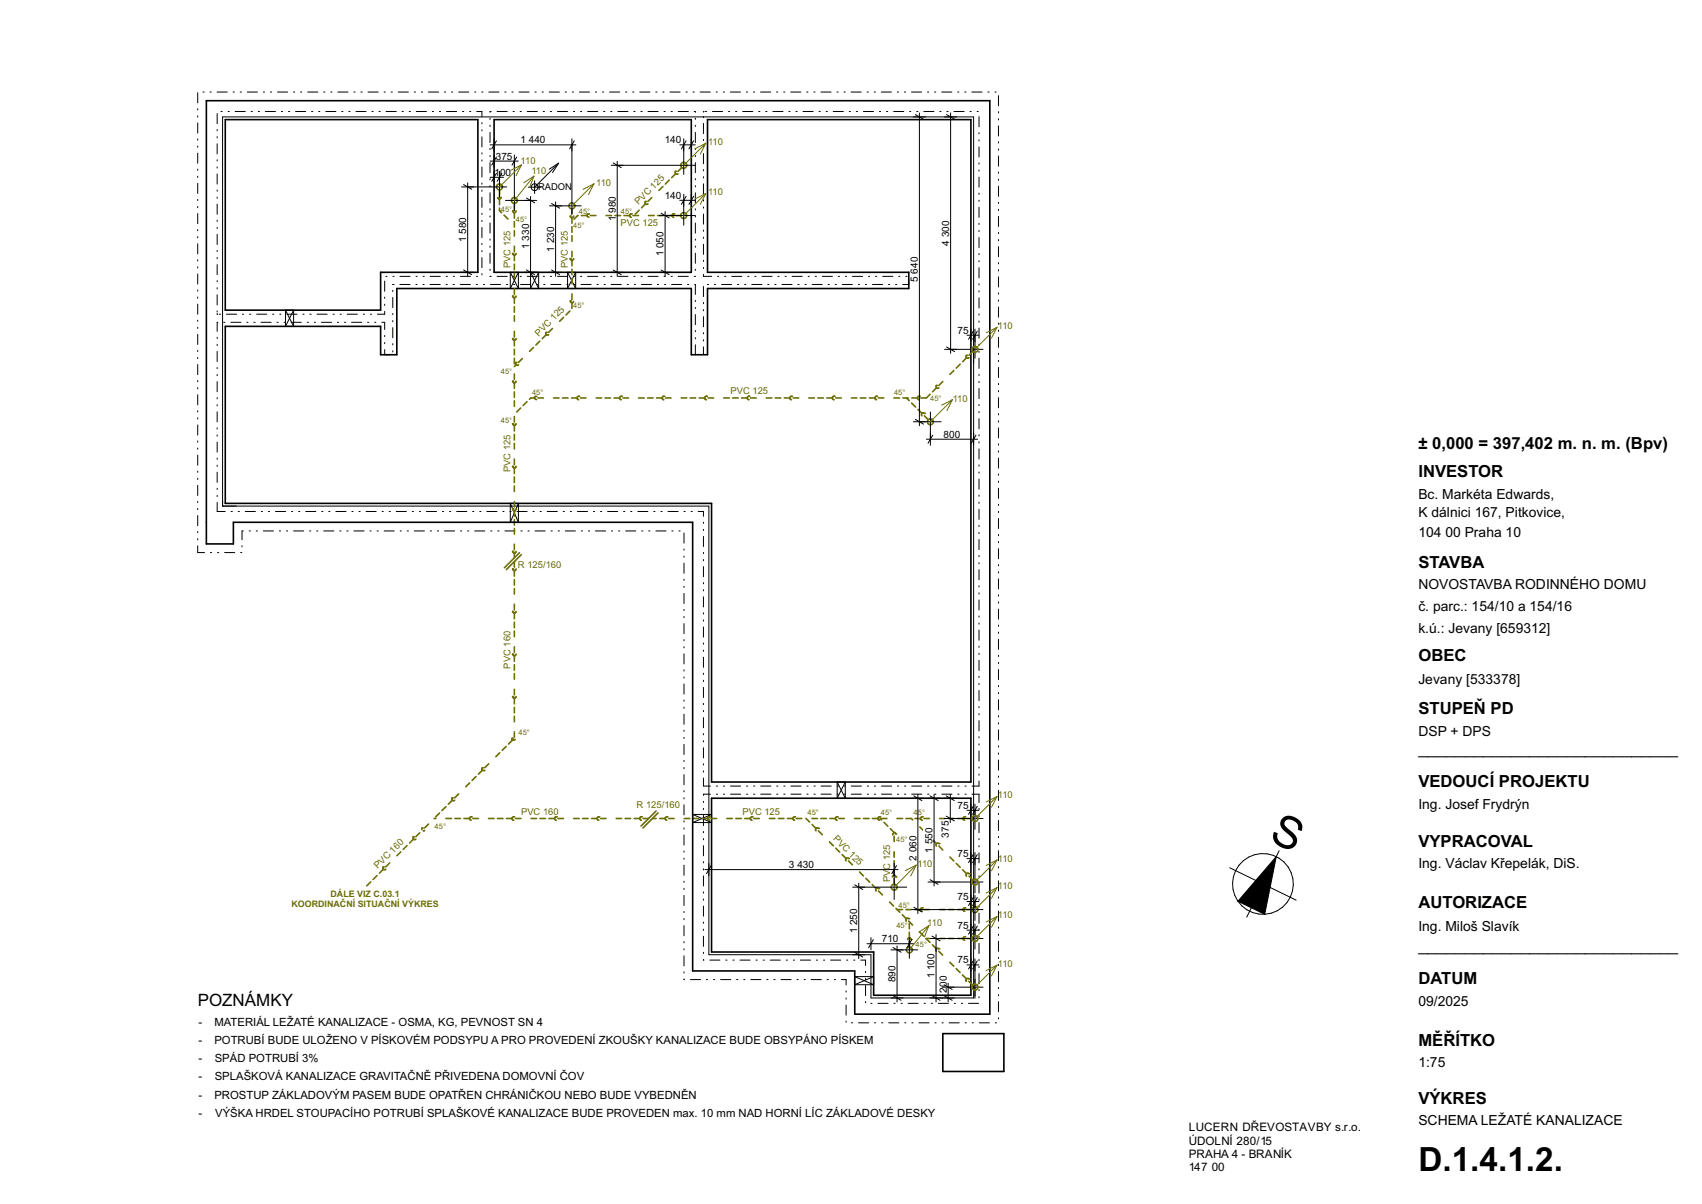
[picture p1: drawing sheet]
<svg xmlns="http://www.w3.org/2000/svg" width="420mm" height="297mm" viewBox="0 0 420 297" stroke-linecap="round" stroke-linejoin="round" font-family="sans-serif">
<g fill="none" stroke="#000" stroke-width=".25">
<path d="M303.5 214.1l16.4 7.9M314.9 211.3l-2.8 14.2-6.6-3.2zM315.6 209.9l-7.9 16.3"/>
<circle cx="311.7" cy="218.1" r="7.5"/>
</g>
<path d="M314.9 211.3l-2.8 14.2-6.6-3.2z" fill="#000"/>
<path d="M39.6 18.5h218.8v260h-218.8z" fill-rule="evenodd" fill="#fff"/>
<!-- layer: TZB - kanalizace -->
<g fill="none" stroke="#000" stroke-width=".25">
<path d="M48.8 22.9v2.5M48.8 26.8v.3M48.8 28.6v.3M48.8 30.3v2.5M48.8 34.3v.3M48.8 36v.3M48.8 37.8v2.5M50.1 22.7h.3M51.8 22.7h.3M53.6 22.7h2.5M53.6 28v2.5M53.6 32v.3"/>
<path d="M53.6 33.7v.3M53.6 35.5v2.5M53.6 39.4v.3M54.5 27.5h.3M54.9 28.8h185.4v217.4h-25.4v-10.7h-40v-110.7h-120zM56.3 27.5h.3M57.5 22.7h.3M58 27.5h2.5M59.3 22.7h.3M61 22.7h2.5M62 27.5h.3M63.7 27.5h.3"/>
<path d="M65 22.7h.3M65.5 27.5h2.5M66.7 22.7h.3M68.5 22.7h2.5M69.4 27.5h.3M71.2 27.5h.3M72.4 22.7h.3M72.9 27.5h2.5M74.2 22.7h.3M75.9 22.7h2.5M76.9 27.5h.3M78.6 27.5h.3"/>
<path d="M79.9 22.7h.3M80.4 27.5h2.5M81.6 22.7h.3M83.4 22.7h2.5M84.3 27.5h.3M86.1 27.5h.3M87.3 22.7h.3M87.8 27.5h2.5M89.1 22.7h.3M90.8 22.7h2.5M91.8 27.5h.3M93.5 27.5h.3"/>
<path d="M94.8 22.7h.3M95.3 27.5h2.5M96.5 22.7h.3M98.3 22.7h2.5M99.2 27.5h.3M101 27.5h.3M102.2 22.7h.3M102.7 27.5h2.5M104 22.7h.3M105.7 22.7h2.5M106.7 27.5h.3M108.4 27.5h.3"/>
<path d="M109.7 22.7h.3M110.2 27.5h2.5M111.4 22.7h.3M113.2 22.7h2.5M114.1 27.5h.3M115.9 27.5h.3M117.1 22.7h.3M117.6 27.5h1.3v1.3M118.9 22.7h.3M118.9 30.2v.3M118.9 32v.3M118.9 33.7v2.5"/>
<path d="M118.9 37.7v.3M118.9 39.4v.3M120.6 22.7h2.5M120.9 29.2v.3M120.9 30.9v.3M120.9 32.7v2.5M120.9 36.6v.3M120.9 38.4v.3M121.2 27.5h-.3v.2M122.7 27.5h2.5M124.6 22.7h.3M126.3 22.7h.3"/>
<path d="M126.6 27.5h.3M128.1 22.7h2.5M128.4 27.5h.3M130.1 27.5h2.5M132 22.7h.3M133.8 22.7h.3M134.1 27.5h.3M135.5 22.7h2.5M135.8 27.5h.3M137.6 27.5h2.5M139.5 22.7h.3M141.2 22.7h.3"/>
<path d="M141.5 27.5h.3M143 22.7h2.5M143.3 27.5h.3M145 27.5h2.5M146.9 22.7h.3M148.7 22.7h.3M149 27.5h.3M150.4 22.7h2.5M150.7 27.5h.3M152.5 27.5h2.5M154.4 22.7h.3M156.1 22.7h.3"/>
<path d="M156.4 27.5h.3M157.9 22.7h2.5M158.2 27.5h.3M159.9 27.5h2.5M161.8 22.7h.3M163.6 22.7h.3M163.9 27.5h.3M165.3 22.7h2.5M165.6 27.5h.3M167.4 27.5h2.5M169.3 22.7h.3M171 22.7h.3"/>
<path d="M171.3 27.5h.3v.2M171.6 29.2v.3M171.6 30.9v.3M171.6 32.7v2.5M171.6 36.6v.3M171.6 38.4v.3M172.8 22.7h2.5M173.6 28.7v.3M173.6 30.4v2.5M173.6 34.4v.3M173.6 36.1v.3M173.6 37.9v2.5"/>
<path d="M173.7 27.5l-.1 .2M174.1 27.5h.3M175.8 27.5h2.5M176.7 22.7h.3M178.5 22.7h.3M179.8 27.5h.3M180.2 22.7h2.5M181.5 27.5h.3M183.3 27.5h2.5M184.2 22.7h.3M185.9 22.7h.3M187.2 27.5h.3"/>
<path d="M187.7 22.7h2.5M189 27.5h.3M190.7 27.5h2.5M191.6 22.7h.3M193.4 22.7h.3M194.7 27.5h.3M195.1 22.7h2.5M196.4 27.5h.3M198.2 27.5h2.5M199.1 22.7h.3M200.8 22.7h.3M202.1 27.5h.3"/>
<path d="M202.6 22.7h2.5M203.9 27.5h.3M205.6 27.5h2.5M206.5 22.7h.3M208.3 22.7h.3M209.6 27.5h.3M210 22.7h2.5M211.3 27.5h.3M213.1 27.5h2.5M214 22.7h.3M215.7 22.7h.3M217 27.5h.3"/>
<path d="M217.5 22.7h2.5M218.8 27.5h.3M220.5 27.5h2.5M221.4 22.7h.3M223.2 22.7h.3M224.5 27.5h.3M224.9 22.7h2.5M226.2 27.5h.3M228 27.5h2.5M228.9 22.7h.3M230.6 22.7h.3M231.9 27.5h.3"/>
<path d="M232.4 22.7h2.5M233.7 27.5h.3M235.4 27.5h2.5M236.3 22.7h.3M238.1 22.7h.3M239.4 27.5h.3M239.8 22.7h2.5M241.1 27.5h.3M241.6 28.8v2.5M241.6 32.7v.3M241.6 34.5v.3M241.6 36.2v2.5"/>
<path d="M243.8 22.7h.3M245.5 22.7h.3M246.4 23.6v2.5M246.4 27.5v.3M246.4 29.3v.3M246.4 31v2.5M246.4 35v.3M246.4 36.7v.3M246.4 38.5v2.5M48.8 41.7v.3M48.8 43.5v.3M48.8 45.2v2.5"/>
<path d="M48.8 49.2v.3M48.8 50.9v.3M48.8 52.7v2.5M48.8 56.6v.3M48.8 58.4v.3M53.6 41.2v.3M53.6 42.9v2.5M53.6 46.9v.3M53.6 48.6v.3M53.6 50.4v2.5M53.6 54.3v.3M53.6 56.1v.3"/>
<path d="M53.6 57.8v2.5M118.9 41.2v2.5M118.9 45.1v.3M118.9 46.9v.3M118.9 48.6v2.5M118.9 52.6v.3M118.9 54.3v.3M118.9 56.1v2.5M120.9 40.1v2.5M120.9 44.1v.3M120.9 45.8v.3M120.9 47.6v2.5"/>
<path d="M120.9 51.5v.3M120.9 53.3v.3M120.9 55v2.5M120.9 59v.3M130.3 46.2h3.2M131.9 44.6v3.1M137.8 40.3l-5.9 5.9M137.8 40.3l-2.3 1.4M137.8 40.3l-1.5 2.3M171.6 40.1v2.5M171.6 44.1v.3M171.6 45.8v.3"/>
<path d="M171.6 47.6v2.5M171.6 51.5v.3M171.6 53.3v.3M171.6 55v2.5M171.6 59v.3M173.6 41.8v.3M173.6 43.6v.3M173.6 45.3v2.5M173.6 49.3v.3M173.6 51v.3M173.6 52.8v2.5M173.6 56.7v.3"/>
<path d="M173.6 58.5v.3M241.6 40.2v.3M241.6 41.9v.3M241.6 43.7v2.5M241.6 47.6v.3M241.6 49.4v.3M241.6 51.1v2.5M241.6 55.1v.3M241.6 56.8v.3M241.6 58.6v2.5M246.4 42.4v.3M246.4 44.2v.3"/>
<path d="M246.4 45.9v2.5M246.4 49.9v.3M246.4 51.6v.3M246.4 53.4v2.5M246.4 57.3v.3M246.4 59.1v.3M48.8 60.1v2.5M48.8 64.1v.3M48.8 65.8v.3M48.8 67.6v2.5M48.8 71.5v.3M48.8 73.3v.3"/>
<path d="M48.8 75v2.5M48.8 79v.3M53.6 77.4l.1 .1M53.6 79.5h.2M53.6 61.8v.3M53.6 63.5v.3M53.6 65.3v2.5M53.6 69.2v.3M53.6 71v.3M53.6 72.7v2.5M53.6 76.7v.3M54.1 77.5h.3"/>
<path d="M55.2 79.5h.3M55.9 77.5h2.5M57 79.5h2.5M59.8 77.5h.3M60.9 79.5h.3M61.6 77.5h.3M62.7 79.5h.3M63.3 77.5h2.5M64.4 79.5h2.5M67.3 77.5h.3M68.4 79.5h.3M69 77.5h.3"/>
<path d="M70.1 79.5h.3M70.5 76.5h2M70.5 76.5v4M70.5 76.5l2 4M70.8 77.5h2.5M71.9 79.5h2.5M72.5 76.5v4M72.5 76.5l-2 4M74.7 77.5h.3M75.8 79.5h.3M76.5 77.5h.3M77.6 79.5h.3"/>
<path d="M78.2 77.5h2.5M79.3 79.5h2.5M82.2 77.5h.3M83.3 79.5h.3M83.9 77.5h.3M85 79.5h.3M85.7 77.5h2.5M86.8 79.5h2.5M89.6 77.5h.3M90.7 79.5h.3M91.4 77.5h.3M92.5 79.5h.3"/>
<path d="M94.2 79.5h.7v1.8M94.9 76.8v.7h-1.8M94.9 69.3v2.5M94.9 73.3v.3M94.9 75v.3M95.2 68.2h.3M96.9 70.2h.1M96.9 70.2h.3M96.9 71.6v.3M96.9 73.4v2.5M96.9 77.3v.3M96.9 79.1v.3"/>
<path d="M96.9 68.2h.3M98.7 70.2h2.5M98.7 68.2h2.5M102.6 70.2h.3M102.6 68.2h.3M104.4 70.2h.3M104.4 68.2h.3M106.1 70.2h2.5M106.1 68.2h2.5M110.1 70.2h.3M110.1 68.2h.3M111.8 70.2h.3"/>
<path d="M111.8 68.2h.3M113.6 70.2h2.5M113.6 68.2h2.5M117.5 70.2h.3M117.5 68.2h.3M118.9 60v.3M118.9 61.8v.3M118.9 63.5v2.5M118.9 67.5v.3M119.3 70.2h.3M120.9 68.2h.3M120.9 60.7v.3"/>
<path d="M120.9 62.5v2.5M120.9 66.4v.3M120.9 68.2h.1M121 70.2h2.5M122.7 68.2h2.5M125 70.2h.3M125.9 67.2v4M125.9 67.2h2M125.9 71.2h2M125.9 67.2l2 4M126.6 68.2h.3M126.7 70.2h.3"/>
<path d="M127.9 67.2v4M127.9 67.2l-2 4M128.4 68.2h.3M128.5 70.2h2.5M130.1 68.2h2.5M130.9 67.2h2M130.9 71.2h2M130.9 67.2v4M130.9 67.2l2 4M132.4 70.2h.3M132.9 67.2v4M132.9 67.2l-2 4"/>
<path d="M134.1 68.2h.3M134.2 70.2h.3M135.8 68.2h.3M135.9 70.2h2.5M137.6 68.2h2.5M139.9 70.2h.3M140.1 67.2h2M140.1 71.2h2M140.1 67.2v4M140.1 67.2l2 4M141.5 68.2h.3M141.6 70.2h.3"/>
<path d="M142.1 67.2v4M142.1 67.2l-2 4M143.3 68.2h.3M143.4 70.2h2.5M145 68.2h2.5M147.3 70.2h.3M149 68.2h.3M149.1 70.2h.3M150.7 68.2h.3M150.8 70.2h2.5M152.5 68.2h2.5M154.8 70.2h.3"/>
<path d="M156.4 68.2h.3M156.5 70.2h.3M158.2 68.2h.3M158.3 70.2h2.5M159.9 68.2h2.5M162.2 70.2h.3M163.9 68.2h.3M164 70.2h.3M165.6 68.2h.3M165.7 70.2h2.5M167.4 68.2h2.5M169.7 70.2h.3"/>
<path d="M171.3 68.2h.3M171.4 70.2h.2v2.4M171.6 60.7v.3M171.6 62.5v2.5M171.6 66.4v.3M171.6 68.2h.1M171.6 74.1v.3M171.6 75.8v.3M171.6 77.6v2.5M173.6 60.2v2.5M173.6 64.2v.3M173.6 65.9v.3"/>
<path d="M173.6 67.7v.5h2M173.6 70.7v2.5M173.6 74.6v.3M173.6 76.4v.3M173.6 78.1v2.5M174.5 70.2h.3M176.3 70.2h.3M177.1 68.2h.3M178 70.2h2.5M178.8 68.2h.3M180.6 68.2h2.5M182 70.2h.3"/>
<path d="M183.7 70.2h.3M184.5 68.2h.3M185.5 70.2h2.5M186.3 68.2h.3M188 68.2h2.5M189.4 70.2h.3M191.2 70.2h.3M192 68.2h.3M192.9 70.2h2.5M193.7 68.2h.3M195.5 68.2h2.5M196.9 70.2h.3"/>
<path d="M198.6 70.2h.3M199.4 68.2h.3M200.4 70.2h2.5M201.2 68.2h.3M202.9 68.2h2.5M204.3 70.2h.3M206.1 70.2h.3M206.9 68.2h.3M207.8 70.2h2.5M208.6 68.2h.3M210.4 68.2h2.5M211.8 70.2h.3"/>
<path d="M213.5 70.2h.3M214.3 68.2h.3M215.3 70.2h2.5M216.1 68.2h.3M217.8 68.2h2.5M219.2 70.2h.3M221 70.2h.3M221.8 68.2h.3M223.5 68.2h.3M224.3 69.2v1h-1.6M241.6 62.5v.3M241.6 64.3v.3"/>
<path d="M241.6 66v2.5M241.6 70v.3M241.6 71.7v.3M241.6 73.5v2.5M241.6 77.4v.3M241.6 79.2v.3M246.4 60.8v2.5M246.4 64.8v.3M246.4 66.5v.3M246.4 68.3v2.5M246.4 72.2v.3M246.4 74v.3"/>
<path d="M246.4 75.7v2.5M246.4 79.7v.3M48.8 80.7v.3M48.8 82.5v2.5M48.8 86.4v.3M48.8 88.2v.3M48.8 89.9v2.5M48.8 93.9v.3M48.8 95.6v.3M48.8 97.4v2.5M70.5 80.5h2M94.9 82.7v.3"/>
<path d="M94.9 84.5v.3M94.9 86.2v1.3h1.3M96.9 80.8v2.5M96.9 84.8v.3M96.9 86.5v.3M171.6 81.5v.3M171.6 83.3v.3M171.6 85v2.5M173.6 82.1v.3M173.6 83.8v.3M173.6 85.6v1.9M241.6 80.9v2.5"/>
<path d="M241.6 84.9v.3M241.6 86.6v.3M241.6 88.4v2.5M241.6 92.3v.3M241.6 94.1v.3M241.6 95.8v2.5M241.6 99.8v.3M246.4 81.4v.3M246.4 83.2v2.5M246.4 87.1v.3M246.4 88.9v.3M246.4 90.6v2.5"/>
<path d="M246.4 94.6v.3M246.4 96.3v.3M246.4 98.1v2.5M48.8 101.3v.3M48.8 103.1v.3M48.8 104.8v2.5M48.8 108.8v.3M48.8 110.5v.3M48.8 112.3v2.5M48.8 116.2v.3M48.8 118v.3M48.8 119.7v2.5"/>
<path d="M241.6 101.5v.3M241.6 103.3v2.5M241.6 107.2v.3M241.6 109v.3M241.6 110.7v2.5M241.6 114.7v.3M241.6 116.4v.3M241.6 118.2v2.5M246.4 102v.3M246.4 103.8v.3M246.4 105.5v2.5M246.4 109.5v.3"/>
<path d="M246.4 111.2v.3M246.4 113v2.5M246.4 116.9v.3M246.4 118.7v.3M48.8 123.7v.3M48.8 125.4v.3M48.8 127.2v2.5M48.8 131.1v.3M48.8 132.9v.3M48.8 134.6v1.7h1.7M51.9 136.3h.3M53.6 126.2h2"/>
<path d="M53.7 136.3h.3M55.4 136.3h2.5M57 126.2h.3M58.8 126.2h.3M59.4 136.3h.3M59.7 134.6v.3M60 131h-.3v2.2M60.5 126.2h2.5M61.5 131h.3M63.2 131h.3M64.5 126.2h.3M65 131h2.5"/>
<path d="M66.2 126.2h.3M68 126.2h2.5M68.9 131h.3M70.7 131h.3M71.9 126.2h.3M72.4 131h2.5M73.7 126.2h.3M75.4 126.2h2.5M76.4 131h.3M78.1 131h.3M79.4 126.2h.3M79.9 131h2.5"/>
<path d="M81.1 126.2h.3M82.9 126.2h2.5M83.8 131h.3M85.6 131h.3M86.8 126.2h.3M87.3 131h2.5M88.6 126.2h.3M90.3 126.2h2.5M91.3 131h.3M93 131h.3M94.3 126.2h.3M94.8 131h2.5"/>
<path d="M96 126.2h.3M97.8 126.2h2.5M98.7 131h.3M100.5 131h.3M101.7 126.2h.3M102.2 131h2.5M103.5 126.2h.3M105.2 126.2h2.5M106.2 131h.3M107.9 131h.3M109.2 126.2h.3M109.7 131h2.5"/>
<path d="M110.9 126.2h.3M112.7 126.2h2.5M113.6 131h.3M115.4 131h.3M116.6 126.2h.3M117.1 131h2.5M118.4 126.2h.3M120.1 126.2h2.5M121.1 131h.3M122.8 131h.3M124.1 126.2h.3M124.6 131h2.5"/>
<path d="M125.8 126.2h.3M125.9 124.2h2M125.9 124.2v4.6M125.9 128.8h2M125.9 124.2l2 4.6M127.6 126.2h2.5M127.9 124.2v4.6M127.9 124.2l-2 4.6M128.5 131h.3M130.3 131h.3M131.5 126.2h.3M132 131h2.5"/>
<path d="M133.3 126.2h.3M135 126.2h2.5M136 131h.3M137.7 131h.3M139 126.2h.3M139.5 131h2.5M140.7 126.2h.3M142.5 126.2h2.5M143.4 131h.3M145.2 131h.3M146.4 126.2h.3M146.9 131h2.5"/>
<path d="M148.2 126.2h.3M149.9 126.2h2.5M150.9 131h.3M152.6 131h.3M153.9 126.2h.3M154.4 131h2.5M155.6 126.2h.3M157.4 126.2h2.5M158.3 131h.3M160.1 131h.3M161.3 126.2h.3M161.8 131h2.5"/>
<path d="M163.1 126.2h.3M164.8 126.2h2.5M165.8 131h.3M167.5 131h.3M168.8 126.2h.3M168.8 131.5v2.5M168.8 135.4v.3M168.8 137.2v.3M168.8 138.9v2.5M170.5 126.2h.3M172.3 126.2h1.3v1.2M173.6 128.8v.3"/>
<path d="M173.6 130.6v.3M173.6 132.3v2.5M173.6 136.3v.3M173.6 138v.3M173.6 139.8v2.5M241.6 122.1v.3M241.6 123.9v.3M241.6 125.6v2.5M241.6 129.6v.3M241.6 131.3v.3M241.6 133.1v2.5M241.6 137v.3"/>
<path d="M241.6 138.8v.3M246.4 120.4v2.5M246.4 124.4v.3M246.4 126.1v.3M246.4 127.9v2.5M246.4 131.8v.3M246.4 133.6v.3M246.4 135.3v2.5M246.4 139.3v.3M168.8 142.9v.3M168.8 144.6v.3M168.8 146.4v2.5"/>
<path d="M168.8 150.3v.3M168.8 152.1v.3M168.8 153.8v2.5M168.8 157.8v.3M168.8 159.5v.3M173.6 143.7v.3M173.6 145.5v.3M173.6 147.2v2.5M173.6 151.2v.3M173.6 152.9v.3M173.6 154.7v2.5M173.6 158.6v.3"/>
<path d="M241.6 140.5v2.5M241.6 144.5v.3M241.6 146.2v.3M241.6 148v2.5M241.6 151.9v.3M241.6 153.7v.3M241.6 155.4v2.5M241.6 159.4v.3M246.4 141v.3M246.4 142.8v2.5M246.4 146.7v.3M246.4 148.5v.3"/>
<path d="M246.4 150.2v2.5M246.4 154.2v.3M246.4 155.9v.3M246.4 157.7v2.5M168.8 161.3v2.5M168.8 165.2v.3M168.8 167v.3M168.8 168.7v2.5M168.8 172.7v.3M168.8 174.4v.3M168.8 176.2v2.5M173.6 160.4v.3"/>
<path d="M173.6 162.1v2.5M173.6 166.1v.3M173.6 167.8v.3M173.6 169.6v2.5M173.6 173.5v.3M173.6 175.3v.3M173.6 177v2.5M241.6 161.1v.3M241.6 162.9v2.5M241.6 166.8v.3M241.6 168.6v.3M241.6 170.3v2.5"/>
<path d="M241.6 174.3v.3M241.6 176v.3M241.6 177.8v2.5M246.4 161.6v.3M246.4 163.4v.3M246.4 165.1v2.5M246.4 169.1v.3M246.4 170.8v.3M246.4 172.6v2.5M246.4 176.5v.3M246.4 178.3v.3M168.8 180.1v.3"/>
<path d="M168.8 181.9v.3M168.8 183.6v2.5M168.8 187.6v.3M168.8 189.3v.3M168.8 191.1v2.5M168.8 195v.3M168.8 196.8v.3M168.8 198.5v2.5M173.6 181v.3M173.6 182.7v.3M173.6 184.5v2.5M173.6 188.4v.3"/>
<path d="M173.6 190.2v.3M173.6 191.9v2h1.7M173.6 197.7v.3M173.6 199.4v.3M175.3 195.9h-1.7v.3M176.8 193.9h.3M176.8 195.9h.3M178.5 193.9h.3M178.5 195.9h.3M180.3 193.9h2.5M180.3 195.9h2.5M184.2 193.9h.3"/>
<path d="M184.2 195.9h.3M186 193.9h.3M186 195.9h.3M187.7 193.9h2.5M187.7 195.9h2.5M191.7 193.9h.3M191.7 195.9h.3M193.4 193.9h.3M193.4 195.9h.3M195.2 193.9h2.5M195.2 195.9h2.5M199.1 193.9h.3"/>
<path d="M199.1 195.9h.3M200.9 193.9h.3M200.9 195.9h.3M202.6 193.9h2.5M202.6 195.9h2.5M206.6 193.9h.3M206.6 195.9h.3M206.6 192.9v4M206.6 192.9h2M206.6 196.9h2M206.6 192.9l2 4M208.3 193.9h.3"/>
<path d="M208.3 195.9h.3M208.6 192.9v4M208.6 192.9l-2 4M210.1 193.9h2.5M210.1 195.9h2.5M214 193.9h.3M214 195.9h.3M215.8 193.9h.3M215.8 195.9h.3M217.5 193.9h2.5M217.5 195.9h2.5M221.5 193.9h.3"/>
<path d="M221.5 195.9h.3M223.2 193.9h.3M223.2 195.9h.3M225 193.9h2.5M225 195.9h2.5M228.9 193.9h.3M228.9 195.9h.3M230.7 193.9h.3M230.7 195.9h.3M232.4 193.9h2.5M232.4 195.9h2.5M236.4 193.9h.3"/>
<path d="M236.4 195.9h.3M238.1 193.9h.3M238.1 195.9h.3M239.9 195.9h1.7v2.1M241.6 192.7v1.2h-1.7M241.6 181.7v.3M241.6 183.5v.3M241.6 185.2v2.5M241.6 189.2v.3M241.6 190.9v.3M241.6 199.4v.3M246.4 180v2.5"/>
<path d="M246.4 184v.3M246.4 185.7v.3M246.4 187.5v2.5M246.4 191.4v.3M246.4 193.2v.3M246.4 194.9v2.5M246.4 198.9v.3M168.8 202.5v.3M168.8 204.2v.3M168.8 206v2.5M168.8 209.9v.3M168.8 211.7v.3"/>
<path d="M168.8 213.4v2.5M168.8 217.4v.3M168.8 219.1v.3M170.9 202.9h4.7M170.9 200.9h4.7M170.9 200.9v2M170.9 200.9l4.7 2M173.6 201.2v2.5M173.6 205.1v.3M173.6 206.9v.3M173.6 208.6v2.5M173.6 212.6v.3"/>
<path d="M173.6 214.3v.3M173.6 216.1v2.5M175.6 200.9v2M175.6 200.9l-4.7 2M241.6 201.2v.3M241.6 202.9v2.5M241.6 206.9v.3M241.6 208.6v.3M241.6 210.4v2.5M241.6 214.3v.3M241.6 216.1v.3M241.6 217.8v2.5"/>
<path d="M246.4 200.6v.3M246.4 202.4v2.5M246.4 206.3v.3M246.4 208.1v.3M246.4 209.8v2.5M246.4 213.8v.3M246.4 215.5v.3M246.4 217.3v2.5M168.8 220.9v2.5M168.8 224.8v.3M168.8 226.6v.3M168.8 228.3v2.5"/>
<path d="M168.8 232.3v.3M168.8 234v.3M168.8 235.8v2.5M168.8 239.7v.3M173.6 220v.3M173.6 221.8v.3M173.6 223.5v2.5M173.6 227.5v.3M173.6 229.2v.3M173.6 231v2.5M173.6 234.9v.3M173.6 236.7l.1 .1"/>
<path d="M175.2 236.8h2.5M179.1 236.8h.3M180.9 236.8h.3M182.6 236.8h2.5M186.6 236.8h.3M188.3 236.8h.3M190.1 236.8h2.5M194 236.8h.3M195.8 236.8h.3M197.5 236.8h2.5M201.5 236.8h.3M203.2 236.8h.3"/>
<path d="M205 236.8h2.5M208.9 236.8h.3M210.7 236.8h.3M212.4 236.8h1.2v1.4M213.6 239.6v.3M241.6 221.8v.3M241.6 223.5v.3M241.6 225.3v2.5M241.6 229.2v.3M241.6 231v.3M241.6 232.7v2.5M241.6 236.7v.3"/>
<path d="M241.6 238.4v.3M246.4 221.2v.3M246.4 223v.3M246.4 224.7v2.5M246.4 228.7v.3M246.4 230.4v.3M246.4 232.2v2.5M246.4 236.1v.3M246.4 237.9v.3M246.4 239.6v2.5M168.8 241.5l.1 .1M170.4 241.6h2.5"/>
<path d="M174.3 241.6h.3M176.1 241.6h.3M177.8 241.6h2.5M181.8 241.6h.3M183.5 241.6h.3M185.3 241.6h2.5M189.2 241.6h.3M191 241.6h.3M192.7 241.6h2.5M196.7 241.6h.3M198.4 241.6h.3M200.2 241.6h2.5"/>
<path d="M204.1 241.6h.3M205.9 241.6h.3M207.6 241.6h1.2v1.4M208.8 244.4v.3M208.8 246.2v.3M208.8 247.9v2.5M208.8 251.9v.3M210.1 252.3h.3M210.9 242.9h4.7M210.9 240.9h4.7M210.9 240.9v2M210.9 240.9l4.7 2"/>
<path d="M211.9 252.3h2.5M213.6 241.4v.3M213.6 243.1v2.5M213.6 247.1v.3M214.9 247.5h.3M215.6 240.9v2M215.6 240.9l-4.7 2M215.8 252.3h.3M216.6 247.5h2.5M217.6 252.3h.3M219.3 252.3h2.5M220.6 247.5h.3"/>
<path d="M222.3 247.5h.3M223.3 252.3h.3M224.1 247.5h2.5M225 252.3h.3M226.8 252.3h2.5M228 247.5h.3M229.8 247.5h.3M230.7 252.3h.3M231.5 247.5h2.5M232.5 252.3h.3M234.2 252.3h2.5M235.5 247.5h.3"/>
<path d="M237.2 247.5h.3M238.2 252.3h.3M239 247.5h2.5M239.9 252.3h.3M241.6 240.2v2.5M241.6 244.1v.3M241.6 245.9v.3M241.7 252.3h2.5M245.6 252.3h.3M246.4 243.6v.3M246.4 245.3v.3M246.4 247.1v2.5"/>
<path d="M246.4 251v.3"/>
<circle cx="131.9" cy="46.2" r=".84"/>
</g>
<g fill="none" stroke="#6d6f03" stroke-width=".4">
<path d="M123.3 46.9v1.4M123.3 49.1v1.4M123.3 51.3v.6"/>
<circle cx="123.3" cy="46.1" r=".73"/>
<circle cx="126.9" cy="49.4" r=".73"/>
<circle cx="141.1" cy="50.8" r=".73"/>
<circle cx="168.7" cy="53.2" r=".73"/>
<circle cx="168.7" cy="40.8" r=".73"/>
<circle cx="229.6" cy="104" r=".73"/>
<circle cx="220.7" cy="218.8" r=".73"/>
<circle cx="224.4" cy="234.3" r=".73"/>
<circle cx="240.6" cy="224.4" r=".73"/>
</g>
<path d="M55.6 29.5h62.3v37.7h-24v9.3h-38.3zM121.9 29.5h48.7v37.7h-48.7zM55.6 80.5h38.3v7h4v-16.3h72.7v16.3h4v-16.3h49.7v-4h-49.7v-37.7h65v163.4h-64v-68.7h-120zM175.6 196.9h64v48.6h-24v-10.7h-40zM232.7 255h15v9.3h-15z" fill="none" stroke="#000" stroke-width=".4"/>
<circle cx="122.9" cy="48.7" r=".2" fill="#6d6f03"/>
<path d="M123.3 51.9l.5 .6M123.7 48.6l-.3 .5h-.3l-.2-.4M124.4 53.1l1 .9M160.1 53.2h1.3M162.3 53.2h1.3M164.5 53.2h1.3M166.7 53.2h1.4" fill="none" stroke="#6d6f03" stroke-width=".4"/>
<circle cx="166.3" cy="52.7" r=".2" fill="#6d6f03"/>
<path d="M149.6 53.2h1.3M151.8 53.2h1.3M154 53.2h1.3M156.2 53.2h1.4M166.3 52.7l-.4 .3v.3l.4 .3" fill="none" stroke="#6d6f03" stroke-width=".4"/>
<circle cx="155.8" cy="52.7" r=".2" fill="#6d6f03"/>
<path d="M142.6 53.2h.1M143.5 53.2h1.3M145.7 53.2h1.4M155.8 52.7l-.4 .3v.3l.4 .3" fill="none" stroke="#6d6f03" stroke-width=".4"/>
<circle cx="145.2" cy="52.8" r=".2" fill="#6d6f03"/>
<path d="M142.6 53.2l-1 .9M145.2 52.8l-.4 .2 .1 .3 .4 .3M220.6 98.2h1.4M222.8 98.2h1.4M225 98.2h1.4M227.2 98.2h1.4" fill="none" stroke="#6d6f03" stroke-width=".4"/>
<circle cx="226.8" cy="97.7" r=".2" fill="#6d6f03"/>
<path d="M210.1 98.2h1.4M212.3 98.2h1.4M214.5 98.2h1.4M216.7 98.2h1.4M226.8 97.7l-.4 .3v.3l.4 .3" fill="none" stroke="#6d6f03" stroke-width=".4"/>
<circle cx="216.3" cy="97.7" r=".2" fill="#6d6f03"/>
<path d="M199.6 98.2h1.4M201.8 98.2h1.4M204 98.2h1.4M206.2 98.2h1.4M216.3 97.7l-.4 .3v.3l.4 .3" fill="none" stroke="#6d6f03" stroke-width=".4"/>
<circle cx="205.8" cy="97.7" r=".2" fill="#6d6f03"/>
<path d="M189.1 98.2h1.4M191.3 98.2h1.4M193.5 98.2h1.4M195.7 98.2h1.4M205.8 97.7l-.4 .3v.3l.4 .3" fill="none" stroke="#6d6f03" stroke-width=".4"/>
<circle cx="195.3" cy="97.7" r=".2" fill="#6d6f03"/>
<path d="M178.6 98.2h1.4M180.8 98.2h1.4M183 98.2h1.4M185.2 98.2h1.4M195.3 97.7l-.4 .3v.3l.4 .3" fill="none" stroke="#6d6f03" stroke-width=".4"/>
<circle cx="184.8" cy="97.7" r=".2" fill="#6d6f03"/>
<path d="M168.1 98.2h1.4M170.3 98.2h1.4M172.5 98.2h1.4M174.7 98.2h1.4M184.8 97.7l-.4 .3v.3l.4 .3" fill="none" stroke="#6d6f03" stroke-width=".4"/>
<circle cx="174.3" cy="97.7" r=".2" fill="#6d6f03"/>
<path d="M157.6 98.2h1.4M159.8 98.2h1.4M162 98.2h1.4M164.2 98.2h1.4M174.3 97.7l-.4 .3v.3l.4 .3" fill="none" stroke="#6d6f03" stroke-width=".4"/>
<circle cx="163.8" cy="97.7" r=".2" fill="#6d6f03"/>
<path d="M147.1 98.2h1.4M149.3 98.2h1.4M151.5 98.2h1.4M153.7 98.2h1.4M163.8 97.7l-.4 .3v.3l.4 .3" fill="none" stroke="#6d6f03" stroke-width=".4"/>
<circle cx="153.3" cy="97.7" r=".2" fill="#6d6f03"/>
<path d="M136.6 98.2h1.4M138.8 98.2h1.4M141 98.2h1.4M143.2 98.2h1.4M153.3 97.7l-.4 .3v.3l.4 .3" fill="none" stroke="#6d6f03" stroke-width=".4"/>
<circle cx="142.8" cy="97.7" r=".2" fill="#6d6f03"/>
<path d="M131 98.2h.9M132.7 98.2h1.4M142.8 97.7l-.4 .3v.3l.4 .3" fill="none" stroke="#6d6f03" stroke-width=".4"/>
<circle cx="132.2" cy="97.8" r=".2" fill="#6d6f03"/>
<path d="M130 99.1l-.9 1M131 98.2l-.3 .3M132.2 97.8l-.3 .2 .1 .3 .4 .3M128.5 100.7l-1 .9M231.9 201.9h1.3M234.1 201.9h1.3M236.3 201.9h1.3M238.5 201.9h1.4" fill="none" stroke="#6d6f03" stroke-width=".4"/>
<circle cx="238.1" cy="201.5" r=".2" fill="#6d6f03"/>
<path d="M221.4 201.9h1.3M223.6 201.9h1.3M225.8 201.9h1.3M228 201.9h1.4M238.1 201.5l-.4 .2v.4l.4 .2" fill="none" stroke="#6d6f03" stroke-width=".4"/>
<circle cx="227.6" cy="201.5" r=".2" fill="#6d6f03"/>
<path d="M210.9 201.9h1.3M213.1 201.9h1.3M215.3 201.9h1.3M217.5 201.9h1.4M227.6 201.5l-.4 .2v.4l.4 .2" fill="none" stroke="#6d6f03" stroke-width=".4"/>
<circle cx="217.1" cy="201.5" r=".2" fill="#6d6f03"/>
<path d="M200.4 201.9h1.3M202.6 201.9h1.3M204.8 201.9h1.3M207 201.9h1.4M217.1 201.5l-.4 .2v.4l.4 .2" fill="none" stroke="#6d6f03" stroke-width=".4"/>
<circle cx="206.6" cy="201.5" r=".2" fill="#6d6f03"/>
<path d="M189.9 201.9h1.3M192.1 201.9h1.3M194.3 201.9h1.3M196.5 201.9h1.4M206.6 201.5l-.4 .2v.4l.4 .2" fill="none" stroke="#6d6f03" stroke-width=".4"/>
<circle cx="196.1" cy="201.5" r=".2" fill="#6d6f03"/>
<path d="M179.4 201.9h1.3M181.6 201.9h1.3M183.8 201.9h1.3M186 201.9h1.4M196.1 201.5l-.4 .2v.4l.4 .2" fill="none" stroke="#6d6f03" stroke-width=".4"/>
<circle cx="185.6" cy="201.5" r=".2" fill="#6d6f03"/>
<path d="M168.9 201.9h1.3M171.1 201.9h1.3M173.3 201.9h1.3M175.5 201.9h1.4M185.6 201.5l-.4 .2v.4l.4 .2" fill="none" stroke="#6d6f03" stroke-width=".4"/>
<circle cx="175.1" cy="201.5" r=".2" fill="#6d6f03"/>
<path d="M161 201.9h.9M162.8 201.9h1.3M165 201.9h1.4M175.1 201.5l-.4 .2v.4l.4 .2" fill="none" stroke="#6d6f03" stroke-width=".4"/>
<circle cx="164.6" cy="201.5" r=".2" fill="#6d6f03"/>
<path d="M164.6 201.5l-.4 .2v.4l.4 .2M220.7 210.1v1.4M220.7 212.3v1.4M220.7 214.5v1.4M220.7 216.7v1.4" fill="none" stroke="#6d6f03" stroke-width=".4"/>
<circle cx="221.1" cy="216.3" r=".2" fill="#6d6f03"/>
<path d="M220.2 216.3l.3-.4h.3l.3 .4M220.7 205.4h.1M220.7 206.2v1.4" fill="none" stroke="#6d6f03" stroke-width=".4"/>
<circle cx="221" cy="205.7" r=".2" fill="#6d6f03"/>
<path d="M217.2 201.9l.3 .4M218.1 202.9l1 .9M219.7 204.4l1 1M221 205.7l-.2-.3-.3 .1-.2 .4M234.4 237.4l.9 .9M235.9 238.9l1 1M237.5 240.5l1 1M239.1 242.1l.9 .9" fill="none" stroke="#6d6f03" stroke-width=".4"/>
<circle cx="239.1" cy="241.5" r=".2" fill="#6d6f03"/>
<path d="M227 229.9l.9 1M228.5 231.5l1 1M230.1 233.1l.9 .9M231.7 234.6l.9 1M239.1 241.5l-.5-.1-.2 .2 .1 .5" fill="none" stroke="#6d6f03" stroke-width=".4"/>
<circle cx="231.7" cy="234" r=".2" fill="#6d6f03"/>
<path d="M219.5 222.5l1 1M221.1 224.1l1 .9M222.7 225.6l.9 1M224.2 227.2l1 1M231.7 234l-.5-.1-.2 .3v.4" fill="none" stroke="#6d6f03" stroke-width=".4"/>
<circle cx="224.2" cy="226.6" r=".2" fill="#6d6f03"/>
<path d="M212.1 215.1l1 1M213.7 216.7l.9 .9M215.2 218.2l1 1M216.8 219.8l1 1M224.2 226.6l-.4-.1-.3 .3 .1 .4" fill="none" stroke="#6d6f03" stroke-width=".4"/>
<circle cx="216.8" cy="219.2" r=".2" fill="#6d6f03"/>
<path d="M204.7 207.7l.9 .9M206.2 209.2l1 1M207.8 210.8l1 1M209.4 212.4l.9 .9M216.8 219.2l-.5-.1-.2 .2 .1 .5" fill="none" stroke="#6d6f03" stroke-width=".4"/>
<circle cx="209.4" cy="211.8" r=".2" fill="#6d6f03"/>
<path d="M198.9 201.9l.9 .9M200.4 203.4l1 .9M202 204.9l.9 1M209.4 211.8l-.5-.1-.2 .2 .1 .5" fill="none" stroke="#6d6f03" stroke-width=".4"/>
<circle cx="202" cy="204.3" r=".2" fill="#6d6f03"/>
<path d="M202 204.3l-.5-.1-.2 .3 .1 .4M231.9 231.5h1.3M234.1 231.5h1.3M236.3 231.5h1.3M238.5 231.5h1.4" fill="none" stroke="#6d6f03" stroke-width=".4"/>
<circle cx="238.1" cy="231.1" r=".2" fill="#6d6f03"/>
<path d="M228.5 231.5h.9M231.9 224.4h1.3M234.1 224.4h1.3M236.3 224.4h1.3M238.1 231.1l-.4 .2v.4l.4 .2M238.5 224.4h1.4" fill="none" stroke="#6d6f03" stroke-width=".4"/>
<circle cx="238.1" cy="223.9" r=".2" fill="#6d6f03"/>
<path d="M221.4 224.4h1.3M223.6 224.4h1.3M225.8 224.4h1.3M228 224.4h1.4M238.1 223.9l-.4 .3v.3l.4 .3" fill="none" stroke="#6d6f03" stroke-width=".4"/>
<circle cx="227.6" cy="223.9" r=".2" fill="#6d6f03"/>
<path d="M224.4 227.8v1.3M224.4 230v1.3M224.4 232.2v1.3M227.6 223.9l-.4 .3v.3l.4 .3" fill="none" stroke="#6d6f03" stroke-width=".4"/>
<circle cx="224.8" cy="231.8" r=".2" fill="#6d6f03"/>
<path d="M234.4 211.4l1 1M236 213l.9 1M237.5 214.6l1 .9M239.1 216.1l1 1M224 231.8l.2-.4h.4l.2 .4" fill="none" stroke="#6d6f03" stroke-width=".4"/>
<circle cx="239.1" cy="215.5" r=".2" fill="#6d6f03"/>
<path d="M227 204l1 1M228.6 205.6l.9 .9M230.1 207.1l1 1M231.7 208.7l.9 1M239.1 215.5l-.5-.1-.2 .3 .1 .4" fill="none" stroke="#6d6f03" stroke-width=".4"/>
<circle cx="231.7" cy="208.1" r=".2" fill="#6d6f03"/>
<path d="M163.6 46l-1 1M165.1 44.4l-.9 1M166.7 42.9l-1 .9M168.3 41.3l-1 1M224.9 201.9l.3 .3M231.7 208.1l-.5-.1-.2 .2 .1 .5" fill="none" stroke="#6d6f03" stroke-width=".4"/>
<circle cx="166.7" cy="42.3" r=".2" fill="#6d6f03"/>
<path d="M157.7 51.9l-.9 .9M159.3 50.3l-1 1M160.8 48.7l-.9 1M166.7 42.3l-.1 .4 .2 .3 .5-.1" fill="none" stroke="#6d6f03" stroke-width=".4"/>
<circle cx="159.3" cy="49.7" r=".2" fill="#6d6f03"/>
<path d="M141.1 51.5v1.4M141.1 53.7v1.4M141.1 55.9v1.4M141.1 58.2v1.3M159.3 49.7l-.1 .5 .2 .2 .5-.1" fill="none" stroke="#6d6f03" stroke-width=".4"/>
<circle cx="140.7" cy="53.3" r=".2" fill="#6d6f03"/>
<path d="M140.7 53.3l.3 .4h.3l.3-.4M141.1 62v1.4M141.1 64.2v1.4M141.1 66.4v1.4M141.1 68.7v1.3" fill="none" stroke="#6d6f03" stroke-width=".4"/>
<circle cx="140.7" cy="63.8" r=".2" fill="#6d6f03"/>
<path d="M140.7 63.8l.3 .4h.3l.3-.4M141.1 72.5v1.4M141.1 74.7v1.4" fill="none" stroke="#6d6f03" stroke-width=".4"/>
<circle cx="140.7" cy="74.2" r=".2" fill="#6d6f03"/>
<path d="M139.1 78.3l-1 1M140.6 76.7l-.9 1M140.7 74.2l.3 .5h.3l.2-.3M131.6 85.7l-.9 1M133.2 84.2l-1 .9M134.8 82.6l-1 1M136.3 81l-.9 1" fill="none" stroke="#6d6f03" stroke-width=".4"/>
<circle cx="134.8" cy="82" r=".2" fill="#6d6f03"/>
<path d="M127.3 90l-.4 .4M128.9 88.4l-1 1M134.8 82l-.1 .5 .2 .2 .5-.1" fill="none" stroke="#6d6f03" stroke-width=".4"/>
<circle cx="127.3" cy="89.4" r=".2" fill="#6d6f03"/>
<path d="M126.9 50.2v1.4M126.9 52.5v1.3M126.9 54.7v1.3M126.9 56.9v1.3M127.3 89.4l-.1 .5 .3 .2 .4-.1" fill="none" stroke="#6d6f03" stroke-width=".4"/>
<circle cx="126.5" cy="52" r=".2" fill="#6d6f03"/>
<path d="M126.5 52l.3 .4h.3l.2-.4M126.9 60.7v1.4M126.9 63v1.3M126.9 65.2v1.3M126.9 67.4v1.3" fill="none" stroke="#6d6f03" stroke-width=".4"/>
<circle cx="126.5" cy="62.5" r=".2" fill="#6d6f03"/>
<path d="M126.5 62.5l.3 .4h.3l.2-.4M126.9 71.2v1.4M126.9 73.5v1.3M126.9 75.7v1.3M126.9 77.9v1.3" fill="none" stroke="#6d6f03" stroke-width=".4"/>
<circle cx="126.5" cy="73" r=".2" fill="#6d6f03"/>
<path d="M126.5 73l.3 .4h.3l.2-.4M126.9 81.7v1.4M126.9 84v1.3M126.9 86.2v1.3M126.9 88.4v1.3" fill="none" stroke="#6d6f03" stroke-width=".4"/>
<circle cx="126.5" cy="83.5" r=".2" fill="#6d6f03"/>
<path d="M126.5 83.5l.3 .4h.3l.2-.4M126.9 92.2v1.4M126.9 94.5v1.3M126.9 96.7v1.3M126.9 98.9v1.3" fill="none" stroke="#6d6f03" stroke-width=".4"/>
<circle cx="126.5" cy="94" r=".2" fill="#6d6f03"/>
<path d="M126.5 94l.3 .4h.3l.2-.4M126.9 102.7v1.4M126.9 105v1.3M126.9 107.2v1.3M126.9 109.4v1.3" fill="none" stroke="#6d6f03" stroke-width=".4"/>
<circle cx="126.5" cy="104.5" r=".2" fill="#6d6f03"/>
<path d="M126.5 104.5l.3 .4h.3l.2-.4M126.9 113.2v1.4M126.9 115.5v1.3M126.9 117.7v1.3M126.9 119.9v1.3" fill="none" stroke="#6d6f03" stroke-width=".4"/>
<circle cx="126.5" cy="115" r=".2" fill="#6d6f03"/>
<path d="M126.5 115l.3 .4h.3l.2-.4M126.9 123.7v1.4M126.9 126v1.3M126.9 128.2v1.3M126.9 130.4v1.3" fill="none" stroke="#6d6f03" stroke-width=".4"/>
<circle cx="126.5" cy="125.5" r=".2" fill="#6d6f03"/>
<path d="M126.5 125.5l.3 .4h.3l.2-.4M126.9 134.2v1.4M126.9 136.5v1.1" fill="none" stroke="#6d6f03" stroke-width=".4"/>
<circle cx="126.5" cy="136" r=".2" fill="#6d6f03"/>
<path d="M223.7 98.2l.7 .6M225 99.4l.9 1M226.5 101l1 1M228.1 102.6l1 .9M126.5 136l.3 .4h.3l.2-.4" fill="none" stroke="#6d6f03" stroke-width=".4"/>
<circle cx="228.1" cy="102" r=".2" fill="#6d6f03"/>
<path d="M235.4 91.4l-1 1M236.9 89.8l-.9 1M238.5 88.3l-1 .9M240.1 86.7l-1 1M228.1 102l-.5-.1-.2 .2 .1 .5" fill="none" stroke="#6d6f03" stroke-width=".4"/>
<g fill="none" stroke="#000" stroke-width=".25">
<path d="M126.9 39.7v12.3M141.1 35.7v17M168.7 35.7v7.3M115.4 46.1h9.7M123.3 43.7v5M124.7 49.4h6.2M137.1 50.8h6.3M152.3 40.8h19.3M164.1 53.2h7.5M168.7 49.4v6.2M53.6 79.5v2.2M53.6 83.2v.3"/>
<path d="M53.6 84.9v.3M53.6 86.7v2.5M53.6 90.6v.3M53.6 92.4v.3M53.6 94.1v2.5M53.6 98.1v.3M53.6 99.8v.3M234.6 86.2h8M240.3 82.7v6.9M53.6 101.6v2.5M53.6 105.5v.3M53.6 107.3v.3"/>
<path d="M53.6 109v2.5M53.6 113v.3M53.6 114.7v.3M53.6 116.5v2.5M226.9 104h5.3M229.6 101.6v6.7M53.6 120.4v.3M53.6 122.2v.3M53.6 123.9v2.3"/>
</g>
<path d="M50.9 24.8h193.4v225.4h-33.4v-10.7h-40v-110.7h-113.3v5.4h-6.7z" fill="none" stroke="#000" stroke-width=".4"/>
<circle cx="238.5" cy="87.7" r=".2" fill="#6d6f03"/>
<path d="M229.5 97.2l-.9 1M231.1 95.7l-1 .9M232.6 94.1l-.9 1M238.5 87.7l-.1 .4 .2 .3 .5-.1" fill="none" stroke="#6d6f03" stroke-width=".4"/>
<circle cx="231.1" cy="95.1" r=".2" fill="#6d6f03"/>
<path d="M231.1 95.1l-.1 .4 .2 .3 .5-.1M98.9 210.1l-1 1M100.5 208.6l-1 .9M102 207l-.9 1M103.6 205.4l-1 1M161.9 200.1l-3.7 3.7M162.4 200.5l-3.7 3.7" fill="none" stroke="#6d6f03" stroke-width=".4"/>
<g fill="none" stroke="#000" stroke-width=".25">
<path d="M240.6 82.7v5.7M240.6 199.9v4.7M211.9 218.8h11.9M220.7 214.2v7.7M230.5 217.6h12.1M234.5 201.9h8.1M240.6 211.8v8.5M221.7 234.3h4.8M224.4 232v4.4M226.5 224.4h16.1M230 231.5h12.6M240.6 222.4v4.7"/>
<path d="M240.6 229.4v4.7M240.6 238v8.3M234.2 243.5h8.4"/>
</g>
<circle cx="102" cy="206.4" r=".2" fill="#6d6f03"/>
<path d="M91.5 217.6l-1 .9M93 216l-.9 1M94.6 214.4l-1 1M96.2 212.9l-1 .9M102 206.4l-.1 .5 .3 .2 .4-.1" fill="none" stroke="#6d6f03" stroke-width=".4"/>
<circle cx="94.6" cy="213.8" r=".2" fill="#6d6f03"/>
<path d="M94.6 213.8l-.1 .5 .2 .2 .5-.1M152.1 201.9h1.3M154.3 201.9h1.3M156.5 201.9h1.3M158.7 201.9h1.4" fill="none" stroke="#6d6f03" stroke-width=".4"/>
<circle cx="158.3" cy="201.5" r=".2" fill="#6d6f03"/>
<path d="M141.6 201.9h1.3M143.8 201.9h1.3M146 201.9h1.3M148.2 201.9h1.4M158.3 201.5l-.4 .2v.4l.4 .2" fill="none" stroke="#6d6f03" stroke-width=".4"/>
<circle cx="147.8" cy="201.5" r=".2" fill="#6d6f03"/>
<path d="M131.1 201.9h1.3M133.3 201.9h1.3M135.5 201.9h1.3M137.7 201.9h1.4M147.8 201.5l-.4 .2v.4l.4 .2" fill="none" stroke="#6d6f03" stroke-width=".4"/>
<circle cx="137.3" cy="201.5" r=".2" fill="#6d6f03"/>
<path d="M120.6 201.9h1.3M122.8 201.9h1.3M125 201.9h1.3M127.2 201.9h1.4M137.3 201.5l-.4 .2v.4l.4 .2" fill="none" stroke="#6d6f03" stroke-width=".4"/>
<circle cx="126.8" cy="201.5" r=".2" fill="#6d6f03"/>
<path d="M110.1 201.9h1.3M112.3 201.9h1.3M114.5 201.9h1.3M116.7 201.9h1.4M126.8 201.5l-.4 .2v.4l.4 .2" fill="none" stroke="#6d6f03" stroke-width=".4"/>
<circle cx="116.3" cy="201.5" r=".2" fill="#6d6f03"/>
<path d="M126.9 138.5v1.4M128.2 136.3l-3.7 3.8M128.7 136.8l-3.8 3.7M126.9 140.8v1.3M126.9 143v1.3M126.9 145.2v1.3M107.1 201.9h.5M116.3 201.5l-.4 .2v.4l.4 .2" fill="none" stroke="#6d6f03" stroke-width=".4"/>
<circle cx="126.5" cy="140.3" r=".2" fill="#6d6f03"/>
<path d="M126.5 140.3l.3 .4h.3l.2-.4M126.9 149v1.4M126.9 151.3v1.3M126.9 153.5v1.3M126.9 155.7v1.3" fill="none" stroke="#6d6f03" stroke-width=".4"/>
<circle cx="126.5" cy="150.8" r=".2" fill="#6d6f03"/>
<path d="M126.5 150.8l.3 .4h.3l.2-.4M126.9 159.5v1.4M126.9 161.8v1.3M126.9 164v1.3M126.9 166.2v1.3" fill="none" stroke="#6d6f03" stroke-width=".4"/>
<circle cx="126.5" cy="161.3" r=".2" fill="#6d6f03"/>
<path d="M126.5 161.3l.3 .4h.3l.2-.4M126.9 170v1.4M126.9 172.3v1.3M126.9 174.5v1.3M126.9 176.7v1.3" fill="none" stroke="#6d6f03" stroke-width=".4"/>
<circle cx="126.5" cy="171.8" r=".2" fill="#6d6f03"/>
<path d="M126.5 171.8l.3 .4h.3l.2-.4M123.3 185.7l-.9 1M124.9 184.1l-1 1M126.5 182.6l-1 .9M126.9 180.5v1.4" fill="none" stroke="#6d6f03" stroke-width=".4"/>
<circle cx="126.4" cy="182.1" r=".2" fill="#6d6f03"/>
<path d="M115.9 193.1l-1 1M117.5 191.6l-1 .9M119 190l-.9 1M120.6 188.4l-1 1M126.4 182.1l-.1 .4 .3 .1 .5-.2" fill="none" stroke="#6d6f03" stroke-width=".4"/>
<circle cx="119" cy="189.4" r=".2" fill="#6d6f03"/>
<path d="M110 199l-.9 .9M111.6 197.4l-1 1M113.2 195.9l-1 .9M119 189.4l-.1 .5 .3 .2 .4-.1M108.5 200.5l-1 1" fill="none" stroke="#6d6f03" stroke-width=".4"/>
<circle cx="111.6" cy="196.8" r=".2" fill="#6d6f03"/>
<path d="M111.6 196.8l-.1 .5 .2 .2 .5-.1M105.7 203.3l-.9 .9" fill="none" stroke="#6d6f03" stroke-width=".4"/>
<circle cx="104.2" cy="204.2" r=".2" fill="#6d6f03"/>
<path d="M104.2 204.2l-.1 .4M104.8 204.8l-.4 .1" fill="none" stroke="#6d6f03" stroke-width=".4"/>
<g fill="none" stroke="#6d6f03" stroke-width=".25">
<path d="M174.2 35.3l-5.5 5.5M174.2 35.3l-2.7 1.4M174.2 35.3l-1.4 2.7M128.7 40.7l-5.4 5.4M128.7 40.7l-2.7 1.3M128.7 40.7l-1.4 2.6M131.8 43.5l-4.9 5.9M131.8 43.5l-2.6 1.6M131.8 43.5l-1.1 2.8M146.6 45.3l-5.5 5.5M146.6 45.3l-2.7 1.4M146.6 45.3l-1.4 2.7"/>
<path d="M174.2 47.7l-5.5 5.5M174.2 47.7l-2.7 1.4M174.2 47.7l-1.4 2.7M235 98.6l-5.4 5.4M235 98.6l-2.6 1.4M235 98.6l-1.3 2.7M246 80.7l-5.4 5.5M246 80.7l-2.6 1.4M246 80.7l-1.3 2.7M246 196.5l-5.4 5.4M246 196.5l-2.6 1.3M246 196.5l-1.3 2.6"/>
<path d="M226.1 213.4l-5.4 5.4M226.1 213.4l-2.7 1.4M226.1 213.4l-1.4 2.7M246 212.1l-5.4 5.5M246 212.1l-2.6 1.4M246 212.1l-1.3 2.7M246 218.9l-5.4 5.5M246 218.9l-2.6 1.4M246 218.9l-1.3 2.7M226.7 229.9l2.5-1.6-4.8 6M229.2 228.3l-1.1 2.8M246 226.1l-5.4 5.4"/>
<path d="M246 226.1l-2.6 1.3M246 226.1l-1.3 2.6M246 238.1l-5.4 5.4M246 238.1l-2.6 1.3M246 238.1l-1.3 2.6"/>
</g>
<path d="M228 203.8h2.2v4h-2.2z" fill-rule="evenodd" fill="#fff"/>
<g fill="none" stroke="#000" stroke-width=".25">
<path d="M120.9 39.7h7M120.9 35.7h21.2M121.9 34.2v3M121.9 38.2v3M122.5 38.7l-1.2 2M122.5 34.7l-1.2 2M126.9 38.2v3M127.5 38.7l-1.2 2M141.1 34.2v3M141.7 34.7l-1.1 2M152.3 39.8v28.4M167.7 35.7h3.9"/>
<path d="M168.7 34.2v3M169.3 34.7l-1.2 2M170.6 34.2v3M171.2 34.7l-1.2 2M225.4 28.8h3M225.9 28.3l2 1.1M226.9 27.9v77.1M233.1 28.8h3M233.6 28.3l2 1.1M234.6 27.9v59.3M113.9 46.1h3M114.4 45.5l2 1.2"/>
<path d="M115.4 45.1v23.1M120.9 43.7h3.3M121.9 42.2v3M122.5 42.7l-1.2 2M123.3 42.2v3M123.8 42.7l-1.1 2M129.4 49.4h3M129.9 48.9l2 1.1M130.9 48.5v19.7M135.6 50.8h3M136.1 50.2l2 1.2M137.1 49.8v18.4"/>
<path d="M150.8 40.8h3M151.3 40.2l2 1.2M162.6 53.2h3M163.1 52.6l2 1.1M164.1 52.2v16M167.7 49.4h3.9M168.7 47.9v3M169.3 48.4l-1.2 2M170.6 47.9v3M171.2 48.4l-1.2 2M113.9 67.2h3M114.4 66.6l2 1.2"/>
<path d="M129.4 67.2h3M129.9 66.6l2 1.2M135.6 67.2h3M136.1 66.6l2 1.2M150.8 67.2h3M151.3 66.6l2 1.2M162.6 67.2h3M163.1 66.6l2 1.2M233.1 86.2h3M233.6 85.6l2 1.2M238.6 82.7h3M239.6 81.2v3"/>
<path d="M240.2 81.7l-1.2 2M240.6 81.2v3M241.2 81.7l-1.2 2M225.4 104h3M225.9 103.5l2 1.1M228.6 108.3h12.6M229.6 106.8v3M230.2 107.3l-1.2 2M240.3 106.8v3M240.8 107.3l-1.1 2M225 196.9h3M225.5 196.3l2 1.2"/>
<path d="M226.5 195.9v29.5M229 196.9h3M229.5 196.3l2 1.2M230.5 195.9v22.7M233 196.9h3M233.5 196.3l2 1.2M234.5 195.9v7M238.6 199.9h3M239.6 198.4v3M240.2 198.9l-1.2 2M240.6 198.4v3M241.2 198.9l-1.2 2"/>
<path d="M173.9 214.5h47.7M174.9 213v3M175.5 213.5l-1.2 2M210.4 218.8h3M210.9 218.3l2 1.1M211.9 217.9v18.6M220.7 213v3M221.2 213.5l-1.1 2M229 217.6h3M229.5 217l2 1.2M233 201.9h3M233.5 201.3l2 1.2"/>
<path d="M238.6 211.8h3M239.6 210.3v3M240.2 210.8l-1.2 2M240.6 210.3v3M241.2 210.8l-1.2 2M210.4 235.5h3M210.9 234.9l2 1.2M213.9 232.8h11.5M214.9 231.3v3M215.5 231.8l-1.2 2M219.9 234.3h3M220.4 233.7l2 1.2"/>
<path d="M221.4 233.3v13.9M224.4 231.3v3M225 231.8l-1.2 2M225 224.4h3M225.5 223.8l2 1.2M229.5 231.5h3M230 230.9l2 1.2M231 230.5v16.7M238.6 222.4h3M238.6 229.4h3M238.6 238h3M239.6 220.9v3"/>
<path d="M239.6 227.9v3M239.6 236.5v3M240.2 221.4l-1.2 2M240.2 228.4l-1.2 2M240.2 237l-1.2 2M240.6 220.9v3M240.6 227.9v3M240.6 236.5v3M241.2 221.4l-1.2 2M241.2 228.4l-1.2 2M241.2 237l-1.2 2M219.9 246.2h3"/>
<path d="M220.4 245.6l2 1.2M229.5 246.2h6M230 245.6l2 1.2M232.5 243.5h3M233 245.6l2 1.2M233 242.9l2 1.2M234 242.5v4.7"/>
</g>
<g fill="none" stroke="#6d6f03" stroke-width=".4">
<circle cx="240.6" cy="86.2" r=".73"/>
<circle cx="240.6" cy="201.9" r=".73"/>
<circle cx="240.6" cy="217.6" r=".73"/>
<circle cx="240.6" cy="231.5" r=".73"/>
<circle cx="240.6" cy="243.5" r=".73"/>
</g>
<text font-size="11" x="312.9" y="207.2" transform="rotate(26 312.9 207.2)">S</text>
<text font-size="8.2" x="350" y="289">D.1.4.1.2.</text>
<text font-size="4.2" x="48.8" y="248.1">POZNÁMKY</text>
<g font-size="4.1">
<text x="350" y="110.8">± 0,000 = 397,402 m. n. m. (Bpv)</text>
<text x="350" y="117.6">INVESTOR</text>
<text x="350" y="140.1">STAVBA</text>
<text x="350" y="163.2">OBEC</text>
<text x="350" y="176.2">STUPEŇ PD</text>
<text x="350" y="186">____________________________</text>
<text x="350" y="194.2">VEDOUCÍ PROJEKTU</text>
<text x="350" y="209">VYPRACOVAL</text>
<text x="350" y="223.9">AUTORIZACE</text>
<text x="350" y="234.5">____________________________</text>
<text x="350" y="242.8">DATUM</text>
<text x="350" y="258.1">MĚŘÍTKO</text>
<text x="350" y="272.4">VÝKRES</text>
</g>
<g font-size="3.4">
<text x="350" y="123.1">Bc. Markéta Edwards,</text>
<text x="350" y="127.5">K dálnici 167, Pitkovice,</text>
<text x="350" y="132.5">104</text>
<text x="356.7" y="132.5">00 Praha 10</text>
<text x="350" y="145.2">NOVOSTAVBA RODINNÉHO DOMU</text>
<text x="350" y="150.6">č. parc.: 154/10 a 154/16</text>
<text x="350" y="156">k.ú.: Jevany [659312]</text>
<text x="350" y="168.7">Jevany [533378]</text>
<text x="350" y="181.7">DSP + DPS</text>
<text x="350" y="199.6">Ing. Josef Frydrýn</text>
<text x="350" y="214.2">Ing. Václav Křepelák, DiS.</text>
<text x="350" y="229.8">Ing. Miloš Slavík</text>
<text x="350" y="248.2">09/2025</text>
<text x="350" y="263.2">1:75</text>
<text x="350" y="277.5">SCHEMA LEŽATÉ KANALIZACE</text>
</g>
<g font-size="2.9">
<text x="293.4" y="279.1">LUCERN DŘEVOSTAVBY s.r.o.</text>
<text x="293.4" y="282.3">ÚDOLNÍ 280/15</text>
<text x="293.4" y="285.6">PRAHA 4 - BRANÍK</text>
<text x="293.4" y="288.8">147</text>
<text x="299" y="288.8">00</text>
</g>
<g font-size="2.8">
<text x="49" y="253">-</text>
<text x="49" y="257.5">-</text>
<text x="52.9" y="257.5">POTRUBÍ BUDE ULOŽENO V PÍSKOVÉM PODSYPU A PRO PROVEDENÍ ZKOUŠKY KANALIZACE BUDE OBSYPÁNO PÍSKEM</text>
<text x="52.9" y="253">MATERIÁL LEŽATÉ KANALIZACE - OSMA, KG, PEVNOST SN 4</text>
<text x="49" y="262">-</text>
<text x="53" y="262">SPÁD POTRUBÍ 3%</text>
<text x="49" y="266.5">-</text>
<text x="53" y="266.5">SPLAŠKOVÁ KANALIZACE GRAVITAČNĚ PŘIVEDENA DOMOVNÍ ČOV</text>
<text x="49" y="271">-</text>
<text x="49" y="275.5">-</text>
<text x="52.9" y="271">PROSTUP ZÁKLADOVÝM PASEM BUDE OPATŘEN CHRÁNIČKOU NEBO BUDE VYBEDNĚN</text>
<text x="53.1" y="275.5">VÝŠKA HRDEL STOUPACÍHO POTRUBÍ SPLAŠKOVÉ KANALIZACE BUDE PROVEDEN max. 10 mm NAD HORNÍ LÍC ZÁKLADOVÉ DESKY</text>
</g>
<g font-size="2.5">
<text x="128.4" y="35.4">1</text>
<text x="130.5" y="35.4">440</text>
<text x="164" y="35.4">140</text>
<text x="122.4" y="39.4">375</text>
<text x="122" y="43.4">1</text>
<text x="123.4" y="43.4">00</text>
<text x="152" y="52.5" transform="rotate(-90 152 52.5)">980</text>
<text x="164" y="49.1">140</text>
<text x="115" y="59.7" transform="rotate(-90 115 59.7)">1</text>
<text x="115" y="57.7" transform="rotate(-90 115 57.7)">580</text>
<text x="130.6" y="59.3" transform="rotate(-90 130.6 59.3)">330</text>
<text x="152" y="54.6" transform="rotate(-90 152 54.6)">1</text>
<text x="234.2" y="58.5" transform="rotate(-90 234.2 58.5)">300</text>
<text x="130.6" y="61.4" transform="rotate(-90 130.6 61.4)">1</text>
<text x="136.7" y="62.1" transform="rotate(-90 136.7 62.1)">1</text>
<text x="136.7" y="60" transform="rotate(-90 136.7 60)">230</text>
<text x="163.8" y="63.3" transform="rotate(-90 163.8 63.3)">1</text>
<text x="163.8" y="61.2" transform="rotate(-90 163.8 61.2)">050</text>
<text x="234.2" y="60.6" transform="rotate(-90 234.2 60.6)">4</text>
<text x="226.5" y="69.5" transform="rotate(-90 226.5 69.5)">5</text>
<text x="226.5" y="67.5" transform="rotate(-90 226.5 67.5)">640</text>
<text x="236.3" y="82.3">75</text>
<text x="232.9" y="108">800</text>
<text x="236.3" y="199.5">75</text>
<text x="230.1" y="208.3" transform="rotate(-90 230.1 208.3)">550</text>
<text x="234.1" y="206.6" transform="rotate(-90 234.1 206.6)">375</text>
<text x="194.7" y="214.2">3</text>
<text x="196.8" y="214.2">430</text>
<text x="226.1" y="212.3" transform="rotate(-90 226.1 212.3)">2</text>
<text x="226.1" y="210.2" transform="rotate(-90 226.1 210.2)">060</text>
<text x="230.1" y="210.3" transform="rotate(-90 230.1 210.3)">1</text>
<text x="236.3" y="211.4">75</text>
<text x="236.3" y="222">75</text>
<text x="211.5" y="230.3" transform="rotate(-90 211.5 230.3)">1</text>
<text x="211.5" y="228.2" transform="rotate(-90 211.5 228.2)">250</text>
<text x="217.6" y="232.4">710</text>
<text x="236.3" y="229.1">75</text>
<text x="230.6" y="239.3" transform="rotate(-90 230.6 239.3)">100</text>
<text x="236.3" y="237.7">75</text>
<text x="221" y="242.3" transform="rotate(-90 221 242.3)">890</text>
<text x="230.6" y="241.4" transform="rotate(-90 230.6 241.4)">1</text>
<text x="233.6" y="244.9" transform="rotate(-90 233.6 244.9)">2</text>
<text x="233.6" y="243.5" transform="rotate(-90 233.6 243.5)">00</text>
</g>
<g font-size="2.3" fill="#6d6f03">
<text x="174.7" y="35.8">110</text>
<text x="128.5" y="40.6">110</text>
<text x="131.1" y="43">110</text>
<text x="147.1" y="45.8">110</text>
<text x="157.6" y="50.6" transform="rotate(-45 157.6 50.6)">PVC 125</text>
<text x="174.7" y="48.2">110</text>
<text x="153.1" y="55.7">PVC 125</text>
<text x="125.9" y="66.2" transform="rotate(-90 125.9 66.2)">PVC 125</text>
<text x="140.1" y="66.2" transform="rotate(-90 140.1 66.2)">PVC 125</text>
<text x="132.9" y="83" transform="rotate(-45 132.9 83)">PVC 125</text>
<text x="246.2" y="81.2">110</text>
<text x="180.3" y="97.2">PVC 125</text>
<text x="235.1" y="99.1">110</text>
<text x="125.9" y="116.5" transform="rotate(-90 125.9 116.5)">PVC 125</text>
<text x="127.8" y="140.1">R 125/160</text>
<text x="125.9" y="164.9" transform="rotate(-90 125.9 164.9)">PVC 160</text>
<text x="246.2" y="196.9">110</text>
<text x="128.6" y="200.9">PVC 160</text>
<text x="157.1" y="199.3">R 125/160</text>
<text x="183.2" y="200.9">PVC 125</text>
<text x="205.5" y="207.1" transform="rotate(45 205.5 207.1)">PVC 125</text>
<text x="93.2" y="214.4" transform="rotate(-45 93.2 214.4)">PVC 160</text>
<text x="226.4" y="213.9">110</text>
<text x="246.2" y="212.6">110</text>
<text x="219.7" y="217.6" transform="rotate(-90 219.7 217.6)">PVC 125</text>
<text x="246.2" y="219.4">110</text>
<text x="246.2" y="226.5">110</text>
<text x="228.8" y="228.4">110</text>
<text x="246.2" y="238.5">110</text>
</g>
<text font-size="2.3" x="132.8" y="46.9">RADON</text>
<g font-size="2.2" fill="#6d6f03">
<text x="81.6" y="221.3">DÁLE VIZ C.03.1</text>
<text x="71.9" y="223.8">KOORDINAČNÍ SITUAČNÍ VÝKRES</text>
</g>
<g font-size="1.9" fill="#6d6f03">
<text x="123.6" y="52.2">45°</text>
<text x="142.8" y="52.7">45°</text>
<text x="153.2" y="52.7">45°</text>
<text x="127.3" y="54.8">45°</text>
<text x="141.4" y="56.3">45°</text>
<text x="141.4" y="76.1">45°</text>
<text x="123.6" y="92.2">45°</text>
<text x="131.3" y="97.5">45°</text>
<text x="220.6" y="97.5">45°</text>
<text x="229.5" y="98.9">45°</text>
<text x="123.6" y="104.4">45°</text>
<text x="128" y="181.3">45°</text>
<text x="199.3" y="201.1">45°</text>
<text x="217.4" y="201.1">45°</text>
<text x="225.5" y="201.1">45°</text>
<text x="107.3" y="204.5">45°</text>
<text x="221.2" y="207.8">45°</text>
<text x="221.7" y="223.9">45°</text>
<text x="221.2" y="229">45°</text>
<text x="226" y="233.7">45°</text>
</g>
</svg>
